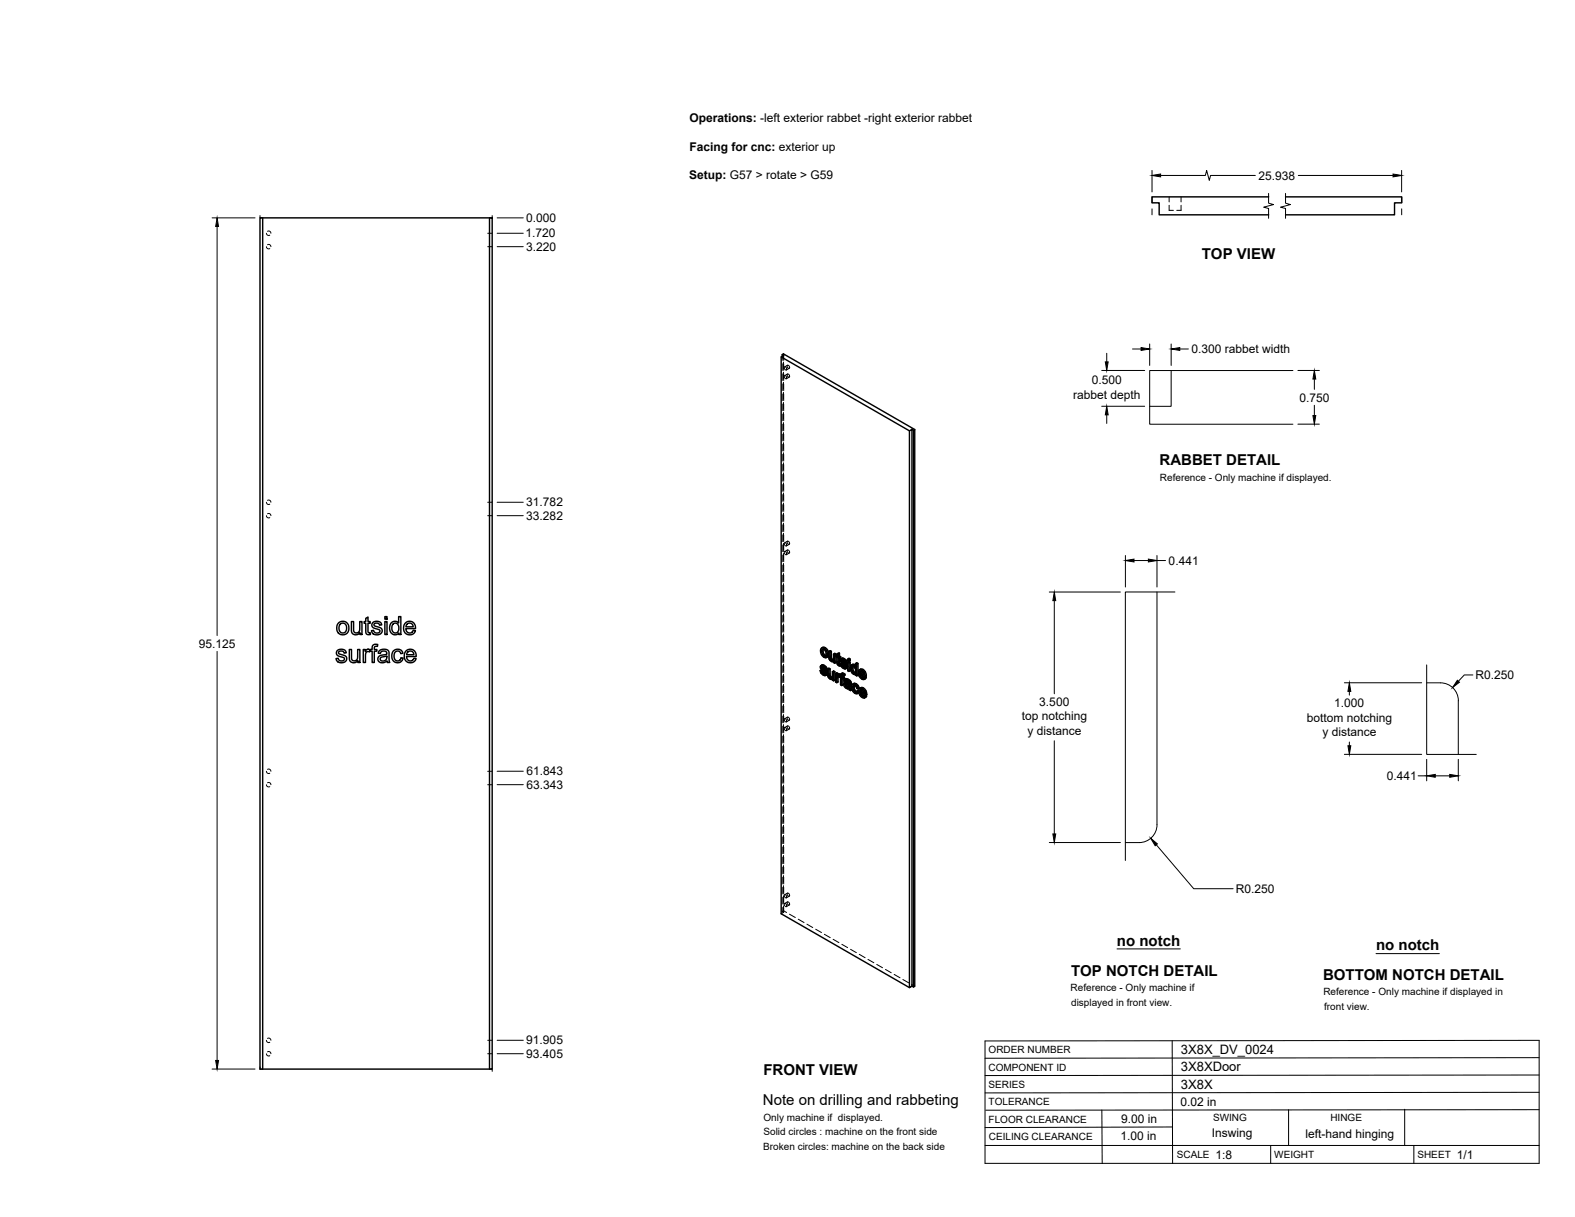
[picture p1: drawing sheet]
<svg xmlns="http://www.w3.org/2000/svg" width="559mm" height="432mm" viewBox="0 0 559 432" stroke-linecap="round" stroke-linejoin="round" font-family="sans-serif">
<!-- layer: Hidden -->
<g fill="none" stroke="#000" stroke-width=".35">
<path d="M414.8 72.8v1.8h1.5M414.8 69.9v1.7M419 72.8v1.8h-1.5M419 69.9v1.7M94.5 87.5l.4 .7h.8M94.5 82.8l.4 .6h.8M94.9 86.8h.8l.4 .7M94.9 82.1l.8-.1 .4 .8M277.5 126.4v1.5M277.5 129.1v2.3M277.5 132.6v2.4M277.5 136.2v2.4"/>
<path d="M277.5 139.8v2.4M278 125.6v1.7M278 128.5v2.4M278 132.1v2.3M278 135.6v2.4M278 139.2v2.4M278 126.1v1.8M278 129.1v2.3M278 132.6v2.4M278 136.2v2.4M278 139.8v2.4M278.3 133.3a.61 .61 0 0 1 .7 .4 .61 .61 0 0 1-.2 .7l-.5-.5z"/>
<path d="M278.3 130.2a.56 .56 0 0 1 .7 .3 .56 .56 0 0 1-.3 .8l-.4-.7zM279.3 132.8a.58 .58 0 0 1 .7 .3 .58 .58 0 0 1-.2 .7l-.5-.5zM279.3 129.7a.58 .58 0 0 1 .7 .3 .58 .58 0 0 1-.2 .7l-.5-.5zM279.4 132.7l-1 .6M279.4 129.6l-1 .6M280 133.8l-1 .6M280 130.7l-1 .6M277.5 143.3v2.4M277.5 146.9v2.4M277.5 150.5v2.4M277.5 154.1v2.3M277.5 157.6v2.4"/>
<path d="M278 142.8v2.4M278 146.3v2.4M278 149.9v2.4M278 153.5v2.4M278 157.1v2.3M278 143.3v2.4M278 146.9v2.4M278 150.5v2.4M278 154.1v2.3M278 157.6v2.4M94.5 178.2l.4 .7h.8M94.9 177.5h.8l.4 .7"/>
<path d="M277.5 161.2v2.4M277.5 164.8v2.4M277.5 168.3v2.4M277.5 171.9v2.4M277.5 175.5v2.4M277.5 179.1v2.3M278 160.6v2.4M278 164.2v2.4M278 167.8v2.4M278 171.3v2.4M278 174.9v2.4M278 178.5v2.4"/>
<path d="M278 161.2v2.4M278 164.8v2.4M278 168.3v2.4M278 171.9v2.4M278 175.5v2.4M278 179.1v2.3M94.5 183l.4 .7 .8-.1M94.9 182.3l.8-.1 .4 .8M277.5 182.6v2.4M277.5 186.2v2.4M277.5 189.8v2.4M277.5 193.4v2.3"/>
<path d="M277.5 196.9v2.4M278 182.1v2.3M278 185.6v2.4M278 189.2v2.4M278 192.8v2.4M278 196.4v2.3M278 199.9v2.4M278 182.6v2.4M278 186.2v2.4M278 189.8v2.4M278 193.4v2.3M278 196.9v2.4"/>
<path d="M278.3 195.7a.6 .6 0 0 1 .7 .4 .6 .6 0 0 1-.2 .7l-.5-.4zM278.3 192.6a.61 .61 0 0 1 .7 .4 .61 .61 0 0 1-.2 .7l-.5-.4zM279.3 195.2a.58 .58 0 0 1 .7 .3 .58 .58 0 0 1-.2 .8l-.5-.6zM279.3 192.1a.54 .54 0 0 1 .7 .3 .54 .54 0 0 1-.3 .7l-.4-.5zM279.4 195.1l-1 .6M279.4 192l-1 .6M280 196.2l-1 .6M280 193.1l-1 .6M277.5 200.5v2.4M277.5 204.1v2.4M277.5 207.6v2.4M277.5 211.2v2.4"/>
<path d="M277.5 214.8v2.4M277.5 218.4v2.3M278 203.5v2.4M278 207.1v2.4M278 210.7v2.3M278 214.2v2.4M278 217.8v2.4M278 200.5v2.4M278 204.1v2.4M278 207.6v2.4M278 211.2v2.4M278 214.8v2.4"/>
<path d="M278 218.4v2.3M277.5 221.9v2.4M277.5 225.5v2.4M277.5 229.1v2.4M277.5 232.6v2.4M277.5 236.2v2.4M277.5 239.8v2.4M278 221.4v2.4M278 224.9v2.4M278 228.5v2.4M278 232.1v2.4M278 235.6v2.4"/>
<path d="M278 239.2v2.4M278 221.9v2.4M278 225.5v2.4M278 229.1v2.4M278 232.6v2.4M278 236.2v2.4M278 239.8v2.4M291.4 237.7l.4 .9M291.5 236.4l-.5 .2M291.6 236.1l-.5 .2M291.6 230.7l-.5 .2M291.6 237.7l.3 .3"/>
<path d="M291.6 236.9l-.5 .2M291.7 235.9l-.2 .7 .7 1a1.05 1.05 0 0 1 .9 1.3h-.4l.4-.2M291.8 238.6l.9 .8h.6M291.8 238.6l-.5 .2M291.8 237.8v.1M291.9 237.3l-.5 .3M291.9 232l.9 .9 .9 .1M291.9 236.6l-.1 .1M291.9 232l-.5 .3M292 229.7l-.4 .8 .3 1.5M292 236.4l-.5 .3M292.2 230.2l-.1 .2"/>
<path d="M292.2 230.2l.7 .1 .6 .9v1.1l-.5 .3M292.2 230.2l-.4 .2M292.5 236.5l-.6 .2 .1-.3 .5 .1 .6 .8 .4 .2M292.5 239.3l-.4 .2M292.6 237.4l.3 .3M292.8 232.9l-.5 .3M292.8 230.2l-.5 .3M292.9 236.9l-.5 .2M293 239l-.4 .2M293 238.4l-.5 .2M293.1 237.3l-.5 .3M293.1 239.5l-.5 .2"/>
<path d="M293.3 232.5l-.4 .3M293.3 230.8l-.4 .3M293.4 233.1l-.4 .3M293.5 231.8l-.4 .3M294.1 237.1v2.4l.2 .6 .9 .7 .6-.2v.5l.4 .2M294.1 239.5l-.4 .2M294.3 239.9l-.5 .3M294.5 230.8l.1 2.8 .8 .8h.8v.4l.4 .3M294.5 233.2l-.4 .3M294.7 233.7l-.5 .2M295 234.1l-.5 .3M295.4 234.4l-.4 .3"/>
<path d="M295.8 238.1l-.1 1.9-.4 .4M296 234.1l-.4 .3M296.1 234l-.5 .3 .3-.2M296.2 231.8v2l-.5 .3M296.2 234.8l-.4 .3M296.2 234.4l-.4 .3M296.6 232.6v.4l.5-.3M296.9 238.7v3l.4 .3M297.1 232.3l-.2 .1M297.3 239.4l-.5 .2M297.4 231.8v.7l-.3-.2v.4l.3 .2v2.4l.9 .8-.2-.6M297.4 239.8l-.1 .1"/>
<path d="M297.4 232.9l-.5 .3M297.4 232.5l-.5 .3M297.4 235.3l-.4 .2M297.5 239.2l-.2 .1M297.5 239.7l-.4 .2M297.6 239.6l-.5 .3M297.6 235.6l-.4 .3M297.8 239.7l-.4 .3 .3-.4 .5 .4 .1-.3 .4 .4v2.6l.4 .3M297.8 233.2l-.4 .2M298 235.9l-.4 .3M298.3 233.4l-.5-.2v.5M298.3 239.6l-.5 .2"/>
<path d="M298.3 239.5h-.1M298.3 239.7l-.5 .2M298.3 235.6l-.2 .1M298.3 236.1h-.1M298.5 235.3l.4 .9M298.6 234l-.4 .3M298.7 239.7l-.8 .5 .4-.3M298.7 233.7l-.5 .2M298.7 235.4l.3 .2M298.7 239l-.4 .2M298.7 234.5l-.5 .2M298.8 233.6l-.2 .6 .7 1a1.07 1.07 0 0 1 .9 1.3h-.4l.4-.2"/>
<path d="M298.8 238.8l-.1 .9-.5-.2M298.9 236.2l.9 .8h.6M298.9 236.2l-.5 .3M299 235.5h-.1M299 234.9l-.5 .3M299 234.2l-.1 .1M299.1 234.3v-.3l.5 .1 1 1M299.1 234l-.4 .3M299.2 239.4l-.5 .2M299.5 239.4l-.5 .3M299.6 234.1l-.5 .3M299.6 236.9l-.4 .3"/>
<path d="M299.7 235l.3 .3M299.7 236.8l.4-.2-.4 .2M299.7 239.6l-.5-.2-.1 .4M300 234.5l-.5 .2M300.1 236l-.4 .2M300.2 235l-.5 .2M300.2 237.1l-.5 .2M301.2 234.7v3l.4 .3M301.2 233.6v.5l.4 .3M301.2 237.7l-.4 .3M301.2 234.1l-.4 .3M302.2 236.8l-.5 .2"/>
<path d="M302.3 237.7l-.4 .2M302.3 236l-.4 .3M302.5 235.8l-.3 .7v.8a1.47 1.47 0 0 0 1.8 1.7v.3l.4 .3M302.7 238.5l-.4 .2M302.8 236.3l-.1 .2M302.8 236.3l.7 .1 .5 1v.9l-.5 .4M302.8 236.3l-.4 .2M302.9 236.2l-.5 .3M303.3 239l-.5 .2M303.3 236.3l-.4 .2M303.7 236.2l-.2 .1M303.8 238.6l-.4 .3"/>
<path d="M303.8 236.9l-.4 .2M304 235.2v1.5l-.5-.7M304 236.7l-.5 .2M304 237.9l-.4 .2M304 239.3l-.4 .3M304 239l-.4 .2 .3-.1M305 238.4l-.5 .3M305.3 237.4l-.3 .9 .3 1.4 1 1 .8 .1M305.3 239.7l-.4 .3M305.4 238.8l-.4 .2M305.5 239.4l-.1-.6 2 1.1M305.7 237.9l-.2 .2"/>
<path d="M305.7 237.9l.8 .3 .4 1-.6-.3M305.7 237.9l-.5 .2M306.2 237.9l-.4 .3M306.7 238.5l-.4 .3M306.9 239.2l-.4 .3M277.5 243.4v2.3M277.5 246.9v2.4M277.5 250.5v2.4M277.5 254.1v2.4M277.5 257.7v2.3M278 242.8v2.4M278 246.4v2.4"/>
<path d="M278 249.9v2.4M278 253.5v2.4M278 257.1v2.4M278 243.4v2.3M278 246.9v2.4M278 250.5v2.4M278 254.1v2.4M278 257.7v2.3M278.3 258.2a.61 .61 0 0 1 .7 .3 .61 .61 0 0 1-.2 .8l-.5-.5zM278.3 255.1a.56 .56 0 0 1 .7 .3 .56 .56 0 0 1-.3 .7l-.4-.6zM279.3 257.6a.58 .58 0 0 1 .7 .3 .58 .58 0 0 1-.2 .8l-.5-.6zM279.3 254.5a.58 .58 0 0 1 .7 .3 .58 .58 0 0 1-.2 .8l-.5-.6z"/>
<path d="M279.4 257.6l-1 .5M279.4 254.4l-1 .6M280 258.7l-1 .5M280 255.5l-1 .6M294.6 240.3l-.5 .3M295 240.7l-.5 .2M295.4 240.4l-.2 .1M295.6 240.3l-.5 .3M295.7 240.2l-.5 .3M295.8 240.6l-.4 .3 .2-.1M295.8 241.1l-.4 .2M296.9 241.7l-.5 .3"/>
<path d="M298.7 242.7l-.5 .3M298.7 240.1l-.5 .3M299.1 240.4l-.4 .2M299.6 240.7l-.5-.3v.5M299.8 242.6l-.4 .3M299.9 242.3l-.5 .2M299.9 241.3l-.5 .3M300 242.1l-.2 .6 .3 .8 .8 .6h.7l.2 .4M300 243.4l-.4 .2M300.1 240.9l-.5 .2M300.1 240.9l-.2 .4 .4 .3a.83 .83 0 0 1 1-.1 .83 .83 0 0 1 .3 .9h-.5M300.3 242.9l.3-.3a.74 .74 0 0 1 .8 .2 .74 .74 0 0 1 .1 .8l-.4 .2"/>
<path d="M300.3 242.9h-.1M300.5 242.6l-.5 .3 .3-.2M300.5 241.3l-.4 .2M300.7 244l-.5 .2M301 241.4l-.5 .3M301.2 244.2l-.5 .2M301.2 243.8l-.1 .1M301.4 243.7l-.4 .3M301.5 241.9l-.4 .2M301.5 243.6l-.4 .2M301.6 242.9l-.4 .3M301.6 242.5l-.4 .3"/>
<path d="M301.6 242.4l-.4 .3M301.6 244.1l-.4 .2M301.8 244.5l.4 .3M301.8 244.5l-.5 .3M302.6 243.5l-.4 .3M302.7 242.7l-.4 .3M302.9 244.9l-.4 .2M303 242.5l-.4 .7 .3 1.5 .6 .9 1 .3M303.1 243.2a.68 .68 0 0 1 .8-.2 .68 .68 0 0 1 .4 .7l.5 .5M303.3 243l-.5 .3M303.8 245.8l-.5 .2M303.8 243l-.4 .3"/>
<path d="M304 245.4h.2M304.2 243.4l-.5 .3M304.2 245.4l-.4 .3M304.4 244l-.4 .3M304.4 245l-.2 .4M304.7 245.1l.2 .2-.2 .4M304.9 245.3l-.2 .1M305.1 245l-.4 .2M305.4 246.3l-.4 .3M305.5 244l-.4 .7 .3 1.6 .9 .9 .9 .2M305.6 245.3l-.5 .3M305.7 245.9l-.1-.6 1.9 1.1"/>
<path d="M305.8 244.4l-.2 .3M305.8 244.4l.9 .4 .3 1-.5-.4M305.8 244.4l-.4 .3M306.2 240.7l-.4 .2M306.3 244.5l-.4 .3M306.3 247.2l-.4 .3M306.4 240.3h.2M306.6 246.9h.2M306.7 240.3l-.4 .2 .3-.2M306.8 246.9l-.4 .2 .4-.2M306.9 245.1l-.5 .3M306.9 240l-.1 .1"/>
<path d="M307 240.8l-.5 .3M307 240.1l-.4 .2M307 245.8l-.4 .2M307 246.6l-.1 .1M307.1 247.4l-.5 .3M307.1 246.7l-.3 .2M94.5 278.4l.4 .7h.8M94.5 273.7l.4 .6h.8M94.9 277.7l.9 .1 .3 .6M94.9 273h.9l.3 .7M277.5 261.2v2.4M277.5 264.8v2.4"/>
<path d="M277.5 268.4v2.3M277.5 271.9v2.4M277.5 275.5v2.4M277.5 279.1v2.4M278 260.7v2.3M278 264.2v2.4M278 267.8v2.4M278 271.4v2.3M278 275v2.3M278 278.5v2.4M278 261.2v2.4M278 264.8v2.4"/>
<path d="M278 268.4v2.3M278 271.9v2.4M278 275.5v2.4M278 279.1v2.4M277.5 282.7v2.4M277.5 286.2v2.4M277.5 289.8v2.4M277.5 293.4v2.4M277.5 296.9v2.4M278 282.1v2.4M278 285.7v2.3M278 289.2v2.4"/>
<path d="M278 292.8v2.4M278 296.4v2.4M278 300v2.3M278 282.7v2.4M278 286.2v2.4M278 289.8v2.4M278 293.4v2.4M278 296.9v2.4M277.5 300.5v2.4M277.5 304.1v2.4M277.5 307.7v2.3M277.5 311.2v2.4"/>
<path d="M277.5 314.8v2.4M277.5 318.4v2.4M278 303.5v2.4M278 307.1v2.4M278 310.7v2.4M278 314.2v2.4M278 317.8v2.4M278 300.5v2.4M278 304.1v2.4M278 307.7v2.3M278 311.2v2.4M278 314.8v2.4"/>
<path d="M278 318.4v2.4M278.3 317.5a.58 .58 0 0 1 .7 .3 .58 .58 0 0 1-.2 .8l-.5-.5zM279.3 317a.57 .57 0 0 1 .7 .2 .57 .57 0 0 1-.2 .8l-.5-.6zM279.4 320l-1 .6M279.4 316.9l-1 .6M280 318l-1 .6M277.5 322v1.4M278 323.1l-.5 .3 .5 .3-.8 .5M278 323.1l1.1 .7M278 321.4v1.7M278 322v1.7M278.3 320.7a.55 .55 0 0 1 .7 .2 .55 .55 0 0 1-.3 .8l-.4-.5z"/>
<path d="M279.3 320.1a.58 .58 0 0 1 .7 .3 .58 .58 0 0 1-.2 .7l-.5-.6zM280 321.1l-1 .6M280.1 324.4l2.1 1.1M283.2 326.1l2.1 1.2M286.3 327.9l2.1 1.2M289.4 329.7l2.1 1.2M292.5 331.5l2.1 1.2M295.6 333.3l2 1.2M298.7 335l2 1.2M301.8 336.8l2 1.2M304.9 338.6l2 1.2M308 340.4l2 1.2"/>
<path d="M311.1 342.2l2 1.2M314.2 344l2 1.1M317.2 345.7l2.1 1.2M320.3 347.5l2.1 1.2M323.4 349.3l1.1 .6M94.5 373.9l.4 .7h.8M94.5 369.1l.4 .7h.8M94.9 373.2l.8-.1 .4 .8M94.9 368.4h.8l.4 .7"/>
</g>
<!-- layer: Visible -->
<g fill="none" stroke="#000" stroke-width=".51">
<path d="M93.2 77.3h80.5M173.7 77.3h.9v302h-.9zM450.1 69.9h-41.4v2.1h2.6v4.2h38.8M456.1 69.9h41.2v2.1h-2.5v4.2h-38.7M277.2 126.6l45.5 26.3M277.5 125.8l.5 .3-.8 .5v197.6l45.5 26.2M277.5 126.4v-.6l.5-.2 46.5 26.8M322.7 152.9l.9-.6v197.6l-.9 .5zM323.6 152.3l.5 .4v197.5l-.5-.3M324.1 152.7l.4-.3v197.5l-.4 .3M129.8 219.4l.8-.5v1.6h.7v.6h-.7v2.9l.2 .5h.5l.1 .6a1.14 1.14 0 0 1-1.3-.1 1.14 1.14 0 0 1-.3-1.2v-2.7h-.6v-.6h.6zM136.5 218.8h.8v.9h-.8z"/>
<path d="M119.6 230.9l.9-.5a1.7 1.7 0 0 1 2.4 1.2l-.8 .1a.96 .96 0 0 0-1-.8 .96 .96 0 0 0-.9 1l1 .4a1.55 1.55 0 0 1 1.8 1.8 2.03 2.03 0 0 1-2 1.1 2.03 2.03 0 0 1-1.8-1.5l.8-.1a1.08 1.08 0 0 0 1.1 1 1.08 1.08 0 0 0 1-1.1l-.3-.2a2.52 2.52 0 0 1-2.4-1.4zM120.2 220.9l.7-.4a2.33 2.33 0 0 1 2.9 2.8 2.33 2.33 0 0 1-3.7 1.3l-.6-1.3a2.56 2.56 0 0 1 .7-2.4zM120.6 221.5l.7-.4a1.73 1.73 0 0 1 1.7 1.8 1.73 1.73 0 0 1-1.7 1.7l-.3-.2a2.24 2.24 0 0 1-.4-2.9zM123.9 230.4h.8v2.6a1.15 1.15 0 0 0 1.2 1.5 1.15 1.15 0 0 0 1-1.6v-2.5h.8v4.7h-.7v-.7a1.65 1.65 0 0 1-2 .7 1.65 1.65 0 0 1-1.1-1.8zM124.7 220.5h.8v2.6a1.15 1.15 0 0 0 1.1 1.5 1.15 1.15 0 0 0 1-1.6v-2.5h.8v4.6h-.7v-.6a1.65 1.65 0 0 1-1.9 .7 1.65 1.65 0 0 1-1.1-1.8zM128.9 230.4h.7v.7a1.11 1.11 0 0 1 1.7-.5l.7-.2v-.4a1.31 1.31 0 0 1 .6-1.3 1.31 1.31 0 0 1 1.4 0l-.1 .6a.74 .74 0 0 0-1.1 .7v.4h.9v.7h-.9v4h-.8v-4h-.7v-.4l-.2 .6a.84 .84 0 0 0-.9-.1 .84 .84 0 0 0-.5 .8v3.1h-.8zM132.3 220.9l.8-.4a1.7 1.7 0 0 1 2.3 1.2l-.7 .1a.96 .96 0 0 0-1-.8 .96 .96 0 0 0-.9 .9l.6 .4a1.95 1.95 0 0 1 2.2 1.3 1.95 1.95 0 0 1-1.8 1.6 1.95 1.95 0 0 1-2-1.4l.7-.2a1.1 1.1 0 0 0 1.2 1 1.1 1.1 0 0 0 1-1l-.4-.3a2.21 2.21 0 0 1-2.4-1.3zM134.5 231a2.03 2.03 0 0 1 3.5 .7l.3 3.4h-.8l-.2-.6a1.76 1.76 0 0 1-1.9 .7 1.76 1.76 0 0 1-1.3-1.6v-.2a1.71 1.71 0 0 1 1.7-1l.4-.1a.72 .72 0 0 0 1-.6 .72 .72 0 0 0-.9-.7l-1 .2-.4 .7-.7-.1zM135 233.4l2.2-.7a1.3 1.3 0 0 1-.6 1.7 1.3 1.3 0 0 1-1.7-.6zM136.5 220.5h.8v4.6h-.8zM138.8 221a1.73 1.73 0 0 1 2.6 .1v-2.3h.8v6.3h-.7v-.5l-.6 .5a2.23 2.23 0 0 1-2.4-.8 2.23 2.23 0 0 1-.2-2.4zM139.6 231a1.95 1.95 0 0 1 1.9-.7 1.95 1.95 0 0 1 1.4 1.5l-.7 .1a1.29 1.29 0 0 0-1.7-.7 1.29 1.29 0 0 0-.7 1.7l.1 .7a1.17 1.17 0 0 0 1.3 .9 1.17 1.17 0 0 0 1-1.1l.8 .1-.3 .9a2.16 2.16 0 0 1-2.9 .4 2.16 2.16 0 0 1-.7-2.9z"/>
<path d="M139.6 221.3l.2-.1a1.76 1.76 0 0 1 1.7 1 1.76 1.76 0 0 1-.4 2l-.4 .3a1.78 1.78 0 0 1-1.7-1.2 1.78 1.78 0 0 1 .6-2zM143.8 221.1a2.14 2.14 0 0 1 2.5-.4 2.14 2.14 0 0 1 1.1 2.3h-3.4l.1 .7a1.28 1.28 0 0 0 1.3 .9 1.28 1.28 0 0 0 1.2-1l.8 .2-.3 .6a2.32 2.32 0 0 1-3.2 .3 2.32 2.32 0 0 1-.4-3.2zM144 231a2.15 2.15 0 0 1 2.6-.4 2.15 2.15 0 0 1 1.1 2.3h-3.5l.2 .7a1.3 1.3 0 0 0 1.2 .9 1.3 1.3 0 0 0 1.2-.9l.8 .1-.3 .6a2.32 2.32 0 0 1-3.2 .3 2.32 2.32 0 0 1-.4-3.2zM144.4 221.4l.7-.3 .8 .1 .5 .5 .2 .7h-2.6zM144.7 231.4l1.2-.4a1.23 1.23 0 0 1 .9 1.3h-2.5zM291 237.9l.8 1.4 .6 .4 .6-.1M291.2 236.2l.6-.3 .8 .3 .6 .6 .3 .7-.5 .3-.1-.6M291.6 231.2v-.5a.92 .92 0 0 1 1.1 0 .92 .92 0 0 1 .4 1l-.1 1-.7 .1M291.6 237.7l-.6 .2 .4 .2M291.6 238.7l.5 .4 .4-.3M291.7 237.3l1 1 .5-.3M291.8 237.9l-.4 .2 .1 .4 .1 .2 .5-.3"/>
<path d="M291.8 235.9l-.7 .5v.6l1.6 2M291.8 236.7l-.3 .3 .5-.2M291.8 232.2l.5 .6 .5-.3M291.9 238l.8 .9M292 236.7l.6 .7M292 236.3l.5 .4 .5-.2M292 230.9l-.4 .3v.4l.2 .6 .4-.3M292 236.8l.6 .8 .4 .2M292 236.8h-.5M292.1 235.9l-.8 .3M292.1 230.4l.1 1.5 .8 .7M292.1 237l-.4 .3-.2-.3"/>
<path d="M292.3 230l.9 1 .5-.3M292.4 236.1l-.4 .2-.4-.1M292.5 236.7l.4 .5 .4-.2M292.7 239l-.2 .2-.4-.1M292.7 238.3l.3 .4 .5-.3M292.8 229.8l-.5 .2-.8-.1M292.9 237.7l.7 1.2-.1 .4-.6 .4M293 238.7l.1 .5 .5-.3M293.1 239.2l-.1 .4 .5-.3M293.2 231l.4 1.3 .4-.3M293.4 233.1a1.73 1.73 0 0 1-2.3-1.8l.1-.9 .3-.5 .9-.3 .7 .4 .8 1.1 .1 .9-.1 .9-.7 .4M293.6 232.3l-.2 .8 .5-.2"/>
<path d="M293.6 237.3l.5 .3 .4-.3M294.1 237.6v2.2l.5-.2M294.1 239.8l.2 .4 .4-.2M294.5 231.4v2.2l.5-.3M294.5 233.6l.2 .4 .4-.3M294.7 234l.3 .3 .5-.2M295 231.1l-.5 .3-.4-.3M295 234.3l.4 .1M295.3 238.3l.4 .3 .5-.3M295.4 234.4l.2-.1zM295.7 234.1l-.7-.6v-2.4l-.5-.3-.4 .3v2.6l.7 .9 .6 .2 .4-.1M295.7 232.1l.5 .2 .4-.2"/>
<path d="M295.7 238.6v3l.5-.3v-3l-.4-.2-.5 .2v2l-.3 .3 .2-.1M295.8 234.7v.4l.4 .2M295.8 234.7l-.2 .1M296.2 232.3v3l.4-.2v-3l-.4-.3-.5 .3v2.1M296.6 233l.3 .2 .2 2.6 .8 .5 .3-.2M296.9 232.4l-.3 .2 .3 .2v-.8l.9-.3v1.1l.5 .2v.4l-.5 .3v-.4M297.3 239.9l-.4 .2v.5l.4-.2M297.3 239.3v-.4l-.4-.2-.5 .3v3l.5 .2M297.3 238.9l-.5 .3-.4-.2M297.4 240l-.1 2-.4 .2v-1.6M297.4 240l.5 .2M297.4 240l-.5 .1"/>
<path d="M297.4 232v1l.4-.2M297.4 233l.4 .3 .5-.3M297.4 239.4l.4 .4M297.6 239.1l-.8 .5v-.4M297.6 235.7l.2 .1M297.8 235.8l.1 .5M297.8 239.2l.4 .3M297.8 239.2l-.8 .2M297.8 239.2l-.7 .2M297.8 231.7l-.9 .3M297.8 239.8v.4M297.8 239.9l-.1 .4"/>
<path d="M297.9 235.2l-.5 .3v-2.1l.4 .3v1.4l.3 .4M297.9 235.4l-.5 .1M298.1 235.5l.8 1.4 .7 .4 .5-.1M298.1 235.5l-.6 .1M298.1 235.5h.1M298.1 235.7l-.3 .1M298.3 233.8l.6-.3 .6 .1 .8 .7 .3 .8-.5 .3-.1-.6M298.4 239.1l.9-.2 .5 .3-.1 .4-.4 .3 .1-.4M298.6 234.4h.5l1 1M298.7 235.4l-.6 .1 .4 .2M298.7 236.3l.5 .4 .4-.2M298.8 234.9l1 1 .5-.3"/>
<path d="M298.9 235.5l-.4 .2 .1 .4 .1 .2 .5-.3M298.9 233.5l-.7 .5v.7l1.6 1.9M298.9 234.3l-.3 .4 .5-.3M298.9 238.8l-.6 .4-.1 .8-.4-.2 .4-.3M298.9 239.2l.5 .3 .4-.3M299 235.6l.8 .9M299.1 234.3l.6 .7M299.1 239.8l.5 .5v.4l-.4 .2v-.4M299.1 234l.6 .4 .4-.3M299.2 233.5l-.8 .3M299.2 236.7l.4 .1M299.3 234.6l-.5 .3-.2-.2"/>
<path d="M299.3 239.9l-.6-.3v.6l.4-.2M299.4 238.9l-.5 .3-.4-.1M299.6 233.7l-.5 .3-.4-.2M299.7 234.4l.3 .4 .4-.2M299.8 236.6l-.1 .2M299.8 235.9l.3 .4 .5-.3M300 235.3l.7 1.2-.1 .4-.6 .4M300.1 236.3l.1 .5 .5-.3M300.2 236.8l-.1 .4 .5-.3M300.8 235l.4 .2 .4-.2M300.8 233.8l.4 .3 .4-.3M301.2 234.1v.6l.4-.3v-.6l-.4-.2-.4 .2v.6l.4 .3"/>
<path d="M301.2 234.7l.4 .3v3l-.4 .2v-3M301.2 234.7l-.4 .3v3l.4 .2M302.1 236l.8-.3 .6 .3M302.4 236.5l.7 .2 .4 .9v1.1l-.6 .1M302.4 238.3l.5 .5 .4-.2M302.4 236.5l-.2 .8M302.6 237l-.4 .3v.5l.2 .5 .4-.3M302.7 235.7l-.5 .2a2.02 2.02 0 0 0 1.3 3.4l.1-.1M302.7 236.5v1.3l.8 .9M302.8 236.1l.4 .4M303.3 235.8l-.5 .3-.6-.2M303.5 235.4l.5 .3 .4-.3"/>
<path d="M303.6 239.2v.4l.4 .2M303.6 239.2l-.2 .1M304 235.7v4.1l.4-.2v-4.2l-.4-.2-.5 .2v1.5l-.3-.4 .3-.2M305.2 239.9l.6 .6 .4-.3M305.5 238.4l-.5 .2 1.5 .9-.5-1.1a.52 .52 0 0 0-.6-.3 .52 .52 0 0 0-.4 .5M305.5 238.1v.3l.8 .5M305.5 239.4l.9 .9M305.7 239.7l-.5 .2-.2-.9 1.9 1.2M305.7 237.8l.9 .9 .4-.3M306.2 237.5l-.5 .3-.8-.1M306.6 238.7l.3 1.3 .5-.2M294.3 240.2l.3 .4 .5-.3"/>
<path d="M294.6 240.6h.4M295.3 240.4l-.7-.7-.1-2.4-.4-.2-.5 .2 .2 2.8 .7 .8h.9M295.4 240.9v.4l.3 .3M295.4 240.9l-.2 .1M297.8 240.2l.4 .2v2.6l.5 .2M298.7 240.2l.5 .3 .4-.2M299.1 240.9v2.1l-.4 .2v-2.6l.5 .3M299.6 242.4l.5-.3 1 .3M299.7 241.1l.9-.3 1.2 .9 .4 3.1-.4 .2-.2-.4M299.9 242.9l.2-.1a.78 .78 0 0 1 .8 .2 .78 .78 0 0 1 .1 .9l-.2 .1 .3-.1M300 243.5l.4 .4 .4-.3M300 242.8l-.2 .3"/>
<path d="M300.1 242.1l-.7 .5 .1 .9 .9 .8h.8l.1 .5 .5 .2M300.3 241.6l-.4 .3a.74 .74 0 0 1 .8-.2 .74 .74 0 0 1 .5 .8v.3l-1.2-.4M300.3 241.6h.1M300.4 243.9l.4 .1M300.4 243.3l-.4 .2-.2-.4 .5-.2 .2 .5 .6 .4M300.4 242.1l-.7 .2M300.5 240.8l-.9 .4-.2 .4 .5 .3M300.6 241.3l.5 .4 .5-.3M301.1 241l-.5 .3-.6-.2M301.1 241.7l.4 .4 .4-.2M301.5 242.1l.1 .4 .4-.2M301.6 242.5v2.1l.5-.3"/>
<path d="M302.5 242.8l.7-.4 .6 .2 .6 .6 .4 1-.4 .2-.4-.9M302.6 244l.2 1 .5-.2M302.8 245l.5 .6 .5-.3M303.1 243.8l-.5 .2 .1-.4a.65 .65 0 0 1 .7-.4 .65 .65 0 0 1 .5 .8l.5 .4M303.1 243.2l.1 1.4 .8 .8M303.2 242.4l-.5 .3a2.12 2.12 0 0 0 .5 3.2l.9 .2M303.3 242.9l.7 .6 .5-.2M303.8 242.6l-.5 .3-.6-.2M304 245.2l-.2 .5-.5-.1M304.7 245.4l-.6 .7 .6-.4M304.7 245.1l-.3-.1-.4 .2 .4 .3M305.4 246.5l.5 .6 .4-.3"/>
<path d="M305.6 244.9l-.5 .3 1.5 .8-.4-1a.53 .53 0 0 0-.7-.4 .53 .53 0 0 0-.4 .6M305.6 244.7v.2l.9 .5M305.7 245.9l.9 1M305.8 240.5l.4 .1M305.8 246.2l-.4 .3-.3-.9 2 1.1M305.9 244.3l.8 .9 .5-.2M305.9 247.1l.4 .1M306.3 244.1l-.4 .2-.9-.1M306.5 240.3l.4 .3 .5-.3M306.5 240.3l-.2 .2M306.6 246.8l.4 .4 .5-.3M306.6 246.8l-.2 .3"/>
<path d="M306.7 245.2l.4 1.4 .4-.3M306.8 240.1l-.3 .2M306.9 240l.5-.1v-.5l-.7-1.5-1.1-.6-.7 .4-.4 1.1 .4 1.4 1.3 .9 .5-.1 .2-.4M306.9 246.7l-.3 .1M307 240.1l.4 .2-.1 .3-.7 .4M307.1 246.6l.4-.2v-.5l-.7-1.5-1-.5-.8 .3-.3 1 .3 1.4 1.2 1.1 .6-.1 .2-.4M307.1 246.7l.3 .4-.7 .5M93.2 379.3v-302h-1v302h81.5"/>
</g>
<!-- layer: Reference -->
<g fill="none" stroke="#000" stroke-width=".35">
<path d="M92.2 76.5v.8h.8M174.6 76.5v.8h-.8M408.7 69.9v2.1M408.7 74.1v2.1M497.3 69.9v2.1M497.3 74.1v2.1M173 82.8h1.6M173 87.5h1.6M415.5 131.5v12.7h-7.6M458.7 131.5h-50.8v19h50.8M173 178.2h1.6M173 183h1.6"/>
<path d="M410.5 210v82.6a6.4 6.4 0 0 1-6.4 6.4h-4.8M416.9 210h-17.6v95.3M506.2 235.9v31.8h17.6M506.2 242.3a13 13 0 0 1 7.8 .7 6.3 6.3 0 0 1 3.4 5.6v19.1M173 273.7h1.6M173 278.4h1.6M92.2 378.5v.8h.8M173 373.9h1.6M173 369.1h1.6M173.8 379.3h.8v.8"/>
</g>
<!-- layer: Hidden Narrow -->
<path d="M292.5 237.9l-.4 .3M294.1 239l-.5 .2M294.5 232.7l-.4 .3M295.8 239.7l-.5 .2M296.2 233.4l-.5 .3M297.4 234.6l-.5 .3M298.7 239.4l-.5 .3M299.1 239.7h.1M299.7 235.5l-.5 .3M300.9 242.7l-.5 .3M301.6 243.1l-.4 .3" fill="none" stroke="#000" stroke-width=".35"/>
<!-- layer: Visible Narrow -->
<path d="M292.5 237.4l-.4 .2M294.5 239l-.4 .3M295 232.8l-.5 .2M297.8 234.9l-.4 .3M299.1 239.7l-.4 .3M299.6 235l-.4 .2M300.8 242.3l-.4 .2M302.1 242.8l-.5 .2M302.1 243.4l-.5 .3" fill="none" stroke="#000" stroke-width=".35"/>
<!-- layer: Titleblock -->
<g fill="none" stroke="#000" stroke-width=".36">
<path d="M349.5 369.3l196.6-.2v43.7h-196.6zM415.9 369.3l.1 43.5M546.1 375.3l-196.6 .2M390.9 393.9l.2 18.9M416 399.9l-66.5 .2M457.2 393.7v12.7M498.4 393.6v12.7M546.1 393.7l-196.3 .2M546.1 387.6l-196.6 .2M546.1 381.4l-196.6 .2M349.5 406.4h196.6M450.8 406.4v6.4"/>
<path d="M501.6 406.4v6.4"/>
</g>
<!-- layer: FD_Dimensions -->
<g fill="none" stroke="#000" stroke-width=".35">
<path d="M75.2 77.3h15.3M176.4 77.3h9.3M408.7 60.5v7.6M411.8 62.3h15.9l.4-1.8 .9 3.5 .5-1.7h15.9M460.6 62.3h33.6M497.3 60.5v7.6M77 80.3v145.2M176.4 82.8h9.3M176.4 87.5h9.3M390.9 131.4h15.2M392.7 125.3v3.1M401.8 123.8h3.1"/>
<path d="M407.9 122v7.7M415.5 122v7.7M418.6 123.8h3M460.5 131.4h7.6M466.3 134.5v3.7M390.9 144.1h15.2M392.7 147.2v3M460.5 150.5h7.6M466.3 143.8v3.6M176.4 178.2h9.3M176.4 183h9.3M399.3 197.1v11.2"/>
<path d="M402.3 198.9h5.1M410.5 197.1v11.2M410.5 198.9h3M372.3 210.1h25.2M374.1 213.1v33.1M77 231.1v145.2M522.6 239.5h-3.1l-2.1 2.2M477 242.3h27.4M478.7 245.3v1.3M176.4 273.6h9.3M176.4 278.4h9.3M374.1 262.8v33.1"/>
<path d="M477 267.7h27.4M478.7 263.3v1.3M503.1 275.3h3.1M506.2 269.4v7.7M509.2 275.3h5.1M517.4 269.4v7.7M372.3 298.9h25.2M410.3 299.7l13.2 15.6h14M75.2 379.3h15.3M176.4 369.1h9.3M176.4 373.9h9.3"/>
</g>
<g fill="#000" stroke="#000" stroke-width=".35">
<path d="M408.7 62.3l3.1-.6v1.1zM494.2 61.7l3.1 .6-3.1 .5zM77 77.3l.5 3h-1zM392.2 128.4h1l-.5 3zM404.9 123.3l3 .5-3 .5zM415.5 123.8l3.1-.5v1zM466.3 131.4l.5 3.1h-1zM392.7 144.1l.5 3.1h-1zM465.8 147.4h1l-.5 3.1zM399.3 198.9l3-.5v1zM407.4 198.4l3.1 .5-3.1 .5zM374.1 210.1l.5 3h-1.1z"/>
<path d="M478.7 242.3l.6 3h-1.1zM517.1 241.4l.7 .7-2.4 1.8zM478.2 264.6h1.1l-.6 3.1zM506.2 275.3l3-.5v1zM514.3 274.8l3.1 .5-3.1 .5zM373.5 295.9h1.1l-.5 3zM408.3 297.4l2.3 2-.7 .7zM76.5 376.3h1l-.5 3z"/>
</g>
<!-- layer: Break Lines -->
<path d="M450.1 68.6v3.5l1.7 .5-3.4 .9 1.7 .5v3.5M456.1 68.6v3.5l1.7 .5-3.5 .9 1.8 .5v3.5" fill="none" stroke="#000" stroke-width=".35"/>
<!-- layer: Notes -->
<path d="M396.3 336.7h22.5M488.2 338.3h22.5" fill="none" stroke="#000" stroke-width=".35"/>
<g font-size="5.3">
<text x="426.4" y="92.1">TOP VIEW</text>
<text x="411.4" y="165.1">RABBET DETAIL</text>
<text x="396.3" y="335.5">no notch</text>
<text x="488.2" y="337.2">no notch</text>
<text x="380" y="346.1">TOP NOTCH DETAIL</text>
<text x="469.4" y="347.5">BOTTOM NOTCH DETAIL</text>
<text x="270.9" y="381.4">FRONT VIEW</text>
<text x="270.7" y="392.2">Note on drilling and rabbeting</text>
</g>
<g font-size="4.6">
<text x="419" y="373.8">3X8X_DV_0024</text>
<text x="419" y="380.1">3X8XDoor</text>
<text x="419" y="386.2">3X8X</text>
</g>
<g font-size="4.3">
<text x="244.6" y="43.2">Operations: -left exterior rabbet -right exterior rabbet</text>
<text x="244.6" y="53.4">Facing for cnc: exterior up</text>
<text x="244.5" y="63.6">Setup: G57 &gt; rotate &gt; G59</text>
<text x="446.5" y="63.7">25.938</text>
<text x="186.7" y="78.8">0.000</text>
<text x="186.5" y="84.3">1.720</text>
<text x="186.7" y="89">3.220</text>
<text x="422.7" y="125.3">0.300 rabbet width</text>
<text x="387.3" y="136.4">0.500</text>
<text x="380.7" y="141.5">rabbet depth</text>
<text x="461" y="142.5">0.750</text>
<text x="186.7" y="179.7">31.782</text>
<text x="186.7" y="184.5">33.282</text>
<text x="414.6" y="200.4">0.441</text>
<text x="70.5" y="229.8">95.125</text>
<text x="523.5" y="241">R0.250</text>
<text x="368.7" y="250.5">3.500</text>
<text x="473.3" y="251">1.000</text>
<text x="362.6" y="255.6">top notching</text>
<text x="463.6" y="256">bottom notching</text>
<text x="364.5" y="260.7">y distance</text>
<text x="469.2" y="261.1">y distance</text>
<text x="186.8" y="275.1">61.843</text>
<text x="186.8" y="279.9">63.343</text>
<text x="492" y="276.8">0.441</text>
<text x="438.4" y="316.8">R0.250</text>
<text x="186.7" y="370.6">91.905</text>
<text x="186.7" y="375.3">93.405</text>
<text x="418.8" y="392.4">0.02 in</text>
<text x="397.8" y="398.3">9.00 in</text>
<text x="397.5" y="404.3">1.00 in</text>
<text x="430" y="403.6">Inswing</text>
<text x="463.1" y="403.8">left-hand hinging</text>
<text x="431.3" y="411.1">1:8</text>
<text x="516.9" y="411.1">1/1</text>
</g>
<g font-size="3.5">
<text x="411.5" y="170.7">Reference - Only machine if displayed.</text>
<text x="379.9" y="351.7">Reference - Only machine if</text>
<text x="469.5" y="353.1">Reference - Only machine if displayed in</text>
<text x="380" y="356.8">displayed in front view.</text>
<text x="469.8" y="358.2">front view.</text>
<text x="350.8" y="373.6">ORDER NUMBER</text>
<text x="350.8" y="379.9">COMPONENT ID</text>
<text x="350.8" y="386.1">SERIES</text>
<text x="350.8" y="392.2">TOLERANCE</text>
<text x="270.9" y="397.7">Only machine if displayed.</text>
<text x="350.8" y="398.4">FLOOR CLEARANCE</text>
<text x="430.4" y="397.8">SWING</text>
<text x="472" y="397.7">HINGE</text>
<text x="270.8" y="407.9">Broken circles: machine on the back side</text>
<text x="270.9" y="402.8">Solid circles : machine on the front side</text>
<text x="350.8" y="404.4">CEILING CLEARANCE</text>
<text x="417.5" y="410.9">SCALE</text>
<text x="452.1" y="410.9">WEIGHT</text>
<text x="502.9" y="410.9">SHEET</text>
</g>
</svg>
